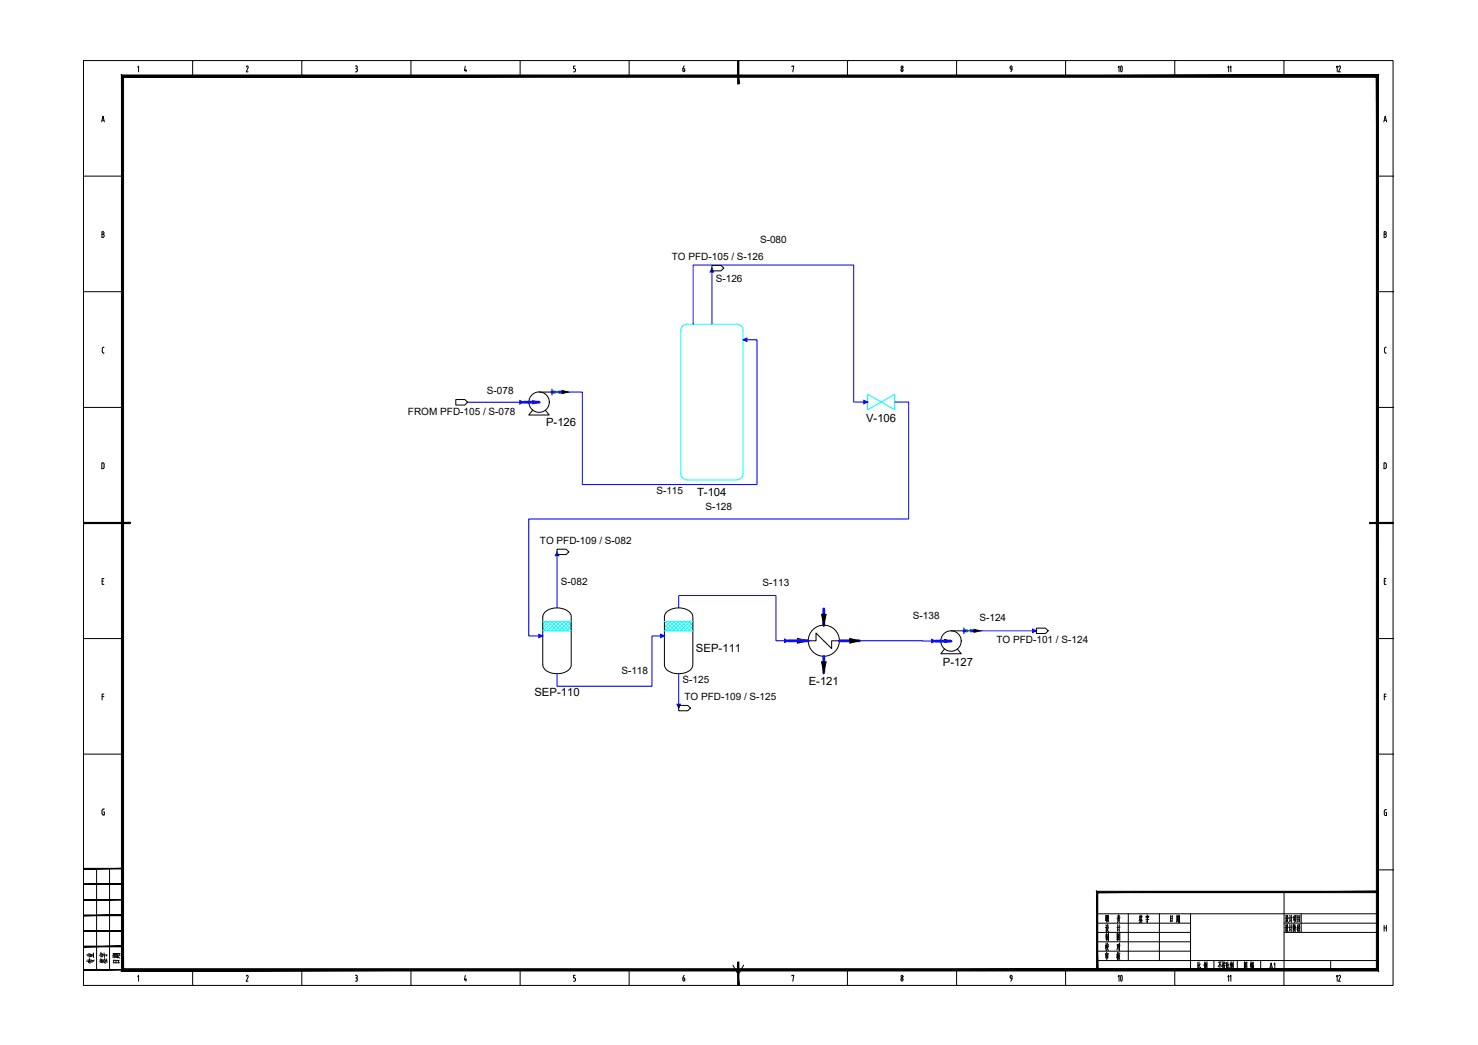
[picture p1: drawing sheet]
<svg xmlns="http://www.w3.org/2000/svg" width="420mm" height="297mm" viewBox="0 0 420 297" stroke-linecap="round" stroke-linejoin="round" font-family="sans-serif">
<g fill="none" stroke="#000" stroke-width=".28">
<path d="M23.7 17.2h372.3v262.9h-372.3zM39.1 19.1l.3-.3v1.6M54.8 17.2h.1M54.8 17.2v4.4M70 19l.4-.2 .1 .5M70.5 19.3l-.5 1.1h.5M85.8 17.2h.1M85.8 17.2v4.4M101 18.8h.3M101.2 19.5h.1M101.3 18.7l.2 .2v.4l-.2 .2 .3 .4M101.5 19.9l-.2 .5"/>
<path d="M116.8 17.2h.1M116.8 17.2v4.4M132.3 18.8l-.3 1.3h.7M132.4 19.7v.7M147.9 17.2h.1M147.9 17.2v4.4M163.5 18.8h-.4v.7l.4 .1 .1 .3M163.6 19.9v.2M178.8 17.2h.1M178.8 17.2v4.4M194.1 19.5l.2 .8h.2l.1-.4M194.1 19.5h.3"/>
<path d="M194.4 19.5l.3 .4M194.5 18.7l-.3 .8M209.9 17.2h.1M225.1 19v-.2h.6l-.3 1.6M240.9 17.2h.1M240.9 17.2v4.4M256.1 19.9l.3-.4 .3 .4M256.1 19.9l.3 .5 .3-.4M256.7 19.9v.2M271.9 17.2h.1M271.9 17.2v4.4M287.1 19.1v.2"/>
<path d="M287.2 19.1l.3-.4 .2 .4M287.2 19.3l.3 .4M287.4 19.7h.3M287.7 19.1l-.1 .8-.3 .5M302.9 17.2h.1M302.9 17.2v4.4M334 17.2h.1M334 17.2v4.4M365 17.2h.1M365 17.2v4.4M28.9 34.7l.4-1.7 .4 1.7M29 34.2h.6"/>
<path d="M101 20.4h.3M163.1 20.4h.2M163.6 20l-.3 .4M393.4 34.7l.4-1.7 .4 1.7M393.5 34.2h.6M23.7 50.1h11.1M391.6 50.1h4.4M396 50.1h.1M29 66.6h.3M29.3 66.6l.3 .4-.3 .5M29.3 66.6l.2-.2v-.4l-.5-.1v1.6h.3M393.5 66.6h.3"/>
<path d="M393.8 66.6l.3 .4-.3 .5M393.8 66.6l.2-.2v-.4l-.5-.1v1.6h.3M23.7 82.9h11.1M29.1 99.1v.9M29.1 100l.1 .3 .4 .1M29.6 98.7l-.4 .1-.1 .3M391.6 82.9h4.4M393.6 100l.1 .3 .4 .1M394.1 98.7l-.5 .2v1.1M396 82.9h.1M23.7 115.8h11.1M391.6 115.8h4.4"/>
<path d="M396 115.8h.1M29.2 131.6h-.3v1.6h.3M29.3 131.6l.3 .4M29.6 132.1v.6M29.6 132.7l-.3 .5M393.4 131.6l.7 .2v1.2l-.4 .2h-.3zM396 148.7h.1M29 165.2h.4M29.5 164.5h-.5v1.6h.5M393.5 165.2h.4M394 164.5h-.5v1.6h.5M23.7 181.5h11.1"/>
<path d="M29 198h.5M29.5 197.3h-.5v1.7M391.6 181.5h4.4M393.5 198h.5M394 197.3h-.5v1.7M396 181.5h.1M23.7 214.4h11.1M391.6 214.4h4.4M396 214.4h.1M29 230.4l.1 1 .2 .2M29.4 230.7h.3v1h-.4M29.7 230h-.5l-.2 .4"/>
<path d="M393.5 231.4l.3 .4M393.8 230.2h.4M393.8 230.2l-.2 .2-.1 1M393.9 230.9h.3v.9h-.4M27.5 246.9v28.8M31.1 246.9v28.8M311.9 259.7h79.7M320.7 259.7v13.3M329.6 259.7v13.3M338.4 259.7v16M365 253.6v26.5M369.9 259.7v5.3"/>
<path d="M391.6 247.3h4.4M396 247.3h.1M39.1 277.6l.3-.4v1.7M54.8 275.7v4.4M70 277.5l.3-.3 .2 .2-.5 1.5h.5M85.8 275.7v4.4M101 277.2h.3M101 278.9h.3M101.2 278h.1M101.3 277.2l.3 .4-.3 .3M101.3 278l.3 .3-.3 .6M116.8 275.7v4.4"/>
<path d="M132.3 277.2l-.3 1.3h.7M132.4 278.2v.7M147.9 275.7v4.4M163.1 278.9h.2M163.5 277.2h-.4v.8h.4l.1 .3M163.6 278.4v.1M163.6 278.5l-.3 .4M178.8 275.7v4.4M194.4 278h-.3l.2 .8a.43 .43 0 0 0 .4-.3 .43 .43 0 0 0-.3-.5M194.5 277.2l-.3 .8M208.4 274.3l1.5 2.7 1.5-2.7M225.1 277.4v-.2h.6l-.3 1.7"/>
<path d="M240.9 275.7v4.4M256.7 278.4v.1M256.7 278.3l-.1-.3a.36 .36 0 0 0-.5 .4 .36 .36 0 0 0 .6 .3v-.2M271.9 275.7v4.4M287.1 277.6v.2M287.2 277.6l.3-.4 .2 .4M287.2 277.8l.3 .3M287.4 278.2h.3M287.7 277.6l-.1 .8-.3 .5M302.9 275.7v4.4M311.9 273h79.7M311.9 262.4h26.5"/>
<path d="M311.9 265h26.5M311.9 267.7h26.5M311.9 270.4h26.5M324 261.6l.1 .4M324.1 260.1l-.2 .8M324.1 260.5l.1 .3M324.2 261.6l.1 .3M324.3 260.8l.5 .8M324.3 260.8l-.5 .9M324.3 260.5h-.3M324.4 261.3l-.4 .1M324.5 260.1l-.2 .7"/>
<path d="M324.5 261.6l-.1 .5M324.5 260.5l.1 .4M324.6 262.1l-.7 .1M324.7 260.5h-.3M325.8 260.4v.5M326.1 260l.1 .4M326.2 261.1v1.1l-.2-.3M326.3 260.8l-.4 .1M326.4 260.7l-.2 .4M326.5 260.5h-.7M326.6 260.4l-.1 .4M326.6 261.4l-.9 .1"/>
<path d="M332.8 260.3v1.7M333.1 261.1h-.3M333.2 261.7l-.4 .2M333.2 260.4l-.4 .1M333.3 260.3l-.1 1.7M334 275.7v4.4M334.6 260.1v1.4M334.6 261.6l-.2 .6M334.8 261.6v.4M334.8 260.8h-.2M334.8 261.1l-.2 .1M334.9 260.1l-.1 1.3"/>
<path d="M335 260.5l-.5 .1M335 261.4l-.6 .1M335.1 261.4l-.1 .8M335.1 260.3v1.1M335.3 260.8h-.2M335.3 261.3h-.2M335.3 260.3v1.9l-.1-.2M335.3 260.3l-.2 .1M340.5 273.5v1.7M340.8 274.3l-.3 .1M340.8 275l-.4 .4M340.9 273.5v1.7l.2 .2h.2v-.5"/>
<path d="M341.2 274l-.3 .6M342.5 273.8v1.7M342.5 273.4l-.2 1M342.6 274.4l.1 .3M342.6 274.2l.2-.1-.2 1.2M342.7 273.8l-.2 .9M342.9 273.7l-.3 .1M343 273.9v1M343.1 273.4v2.1l-.1-.3M345.1 273v2.7M346.8 273.9v1.5M346.9 273.5l-.6 1.3"/>
<path d="M346.9 274.1l.3 .6M347.2 273.4l-.9 .1M347.6 273.3v2.2l-.2-.3M347.7 274.3l-.3 .4M347.7 273.9l-.3 .1M347.8 273.7v.4M348 273.9l-.1 .9 .4 .6M348 273.3l.1 .4M348.1 274.5l-.4 1M348.3 273.8h-.5M348.3 273.7l-.1 .4M348.3 274.4l-.6 .1"/>
<path d="M348.7 273.5v1.7M348.9 275l-.3 .4M348.9 274.3l-.2 .1M349 273.4v1.8l.2 .2h.2v-.5M349.4 274l-.4 .6M349.9 273.8v1.7M350 273.4l-.3 1M350 274.4l.2 .3M350.2 273.8l-.2 .9M350.3 274.1l-.2 .1M350.3 274.1l-.3 1.2M350.3 273.7l-.3 .1"/>
<path d="M350.4 273.9v1M350.6 273.4v2.1l-.2-.3M351.7 273v2.7M353.8 275.3l.6 .1M353.8 273.4v2.1M354 274.1l.4 .5M354 274.9l.2 .3M354.1 274.6l.1 .2M354.1 273.8l-.2 .5M354.2 273.9l-.2 .1M354.3 273.8l-.5 1M354.4 273.5v1.9"/>
<path d="M354.4 273.5l-.6 .2M355.5 273.8v1M355.6 273.3v2.2M355.8 273.9l-.1 .7M355.8 274h-.3M355.9 274.5v1l.4-.1M356 273.9l.3-.1v.4l-.3 .1M356 273.8v.6M356.1 274.6v.8M356.3 274.9l-.4 .1M356.3 274.5l-.4 .1M356.3 274.4v1"/>
<path d="M356.3 273.5l-.4 .1M365 262.4h26.6M365 265h26.6M365.4 262.9l.2 .3M365.5 260.2l.1 .3M365.5 263.6h-.2M365.5 263.5v1M365.6 260.9l-.3 .1M365.6 260.8v1M365.7 264.2l-.3 .5M365.7 264l.4 .9h.2M365.7 261.6l-.2 .4"/>
<path d="M365.8 261.3l.5 .9M365.8 262.8l-.2 1M365.8 260.5l-.1 .6M365.8 260.3l.2-.1v.6l.3 .1M365.8 260.2v.4M366 262.8v.7l.2 .1M366 262.9l-.2 .1M366 263.8h-.3M366.1 263.7l-.5 1.2M366.1 261l-.5 1.2M366.1 261.1h-.3M366.6 262.8l.1 .4"/>
<path d="M366.6 260.2l.2 .3M366.6 263.5l-.2 .1M366.6 263.4v1.2M366.7 260.8l-.2 .1M366.7 260.8v1.1M366.8 264.2l-.2 .5M366.8 261.5l-.2 .5M367.1 262.8v2.1M367.1 260.1v2.1M367.3 263.5l-.5 .1M367.4 260.8l-.6 .1M367.6 262.8v2"/>
<path d="M367.8 260.5v1M367.8 262.9l-.2 .1M367.8 262.8l-.1 1.4v-.2M367.9 260.5l-.2 .1M368 261.3l-.4 .3M368 263.6l-.3 1.3M368 260.6v1M368.1 263l.4 .8M368.1 262.7l-.3 1M368.2 263.5v1.4M368.2 260.8l-.3 1.4M368.2 260.2v.5"/>
<path d="M368.2 261.7l.3 .4M368.5 260.6l-.5 .1M368.5 260.5l-.1 1.1M368.5 260.2l-.5 .1M368.8 263v1.7M368.9 260.2v1.9M369 263.6l-.2 .1M369 263.3l-.2 .1M369 264l-.3 .2M369 262.8l-.2 .3M369.2 264l.4 .7M369.3 262.8l-.2 1"/>
<path d="M369.4 262.8l.2 .8M369.4 261.3l-.5 .1M369.4 260.8l-.5 .1M369.4 262.9l-.1 .1M369.5 263.8l-.5 1.1M369.5 261.8l-.6 .1M369.5 263.8h-.3M369.5 260.3l-.6 .1M369.5 260.3v1.8M378.3 273v2.7M393.5 263v1.7M393.5 263.8h.6"/>
<path d="M394.1 263v1.7M54.8 280.1h.1M85.8 280.1h.1M116.8 280.1h.1M147.9 280.1h.1M178.8 280.1h.1M209.9 280.1h.1M240.9 280.1h.1M271.9 280.1h.1M302.9 280.1h.1M334 280.1h.1M365 280.1h.1"/>
<circle cx="256.4" cy="19.1" r=".32"/>
<circle cx="256.4" cy="277.6" r=".32"/>
</g>
<g fill="#000" stroke="#000" stroke-width=".28">
<path d="M209.7 17.2l.3 6.7v-6.7zM209.7 17.2l.3 6.7h-.3z"/>
<path d="M34.5 21.3l.6 254.1v-253.4zM34.5 21.3l.6 254.1-.6 .6zM35.1 275.4l-.6 .6 356.8-.6zM34.5 276l356.8-.6 .6 .6zM391.3 22v253.4l.6 .6zM391.9 21.3v254.7l-.6-254zM35.1 22h356.2l.6-.7zM34.5 21.3h357.4l-356.8 .7z"/>
<path d="M23.7 148.5v.3l13.3-.3zM23.7 148.8l13.3-.3v.3z"/>
<path d="M389.4 148.8h6.6v-.3zM389.4 148.5h6.6l-6.6 .3z"/>
<path d="M23.7 255.8h11.1v-.1zM23.7 255.7h11.1l-11.1 .1z"/>
<path d="M23.7 251.4h11.1v-.2zM23.7 251.2h11.1l-11.1 .2z"/>
<path d="M23.7 247h11.1v-.2zM23.7 246.8h11.1l-11.1 .2z"/>
<path d="M312.1 253.7h79.5v-.3zM311.7 253.4h79.9l-79.5 .3zM311.7 253.4l.4 22.3v-22zM311.7 253.4l.4 22.3h-.4z"/>
<path d="M23.7 275.7h11.1v-.1zM23.7 275.6h11.1l-11.1 .1z"/>
<path d="M23.7 269.1h11.1v-.2zM23.7 268.9h11.1l-11.1 .2z"/>
<path d="M23.7 264.7h11.1v-.2zM23.7 264.5h11.1l-11.1 .2z"/>
<path d="M23.7 260.3h11.1v-.2zM23.7 260.1h11.1l-11.1 .2z"/>
<path d="M209.7 273.5v6.6h.3zM209.7 273.5h.3v6.6z"/>
</g>
<g fill="none" stroke="#000" stroke-width=".28">
<path d="M151.4 116.6l-1.1 1.4h5.8l-1-1.4M153.2 111.4h3.7M156.9 110.6v1.7M155 173.9a5.1 5.1 0 0 1 7.3 .9l.1 14.2a3.5 3.5 0 0 1-4 2.5 3.5 3.5 0 0 1-4.1-2.5v-13.7l.1-.5zM189.6 173.9a5.4 5.4 0 0 1 7.1 .5l.3 .9v13.7a3.5 3.5 0 0 1-4.1 2.5 3.5 3.5 0 0 1-4-2.5v-13.7l.3-.9zM270.3 179.3h3.7M274 178.5v1.7M229.8 182.1h2.2v-2.2l4.4 4.4v-2.2h2.2M268.5 184.5l-1.1 1.3h5.8l-1.1-1.3"/>
<circle cx="153.3" cy="114.3" r="2.9"/>
<circle cx="234.2" cy="182.1" r="4.4"/>
<circle cx="270.3" cy="182.2" r="2.9"/>
</g>
<path d="M148.9 114.3h4.3M156.9 111.4h.9M158.8 111.4h1M234.2 173.1v4.6M274 179.3h.9M275.9 179.3h1M224.1 182.1h5.7M234.2 186.6v4.6M238.6 182.1h5.6M266 182.2h4.3" fill="none" stroke="#00f" stroke-width=".8"/>
<path d="M157.8 111.2v.5l1-.5v.5zM158.3 111.4h.1M274.9 179v.6l1-.6v.6zM275.4 179.3h.1" fill="none" stroke="#0f0" stroke-width=".28"/>
<path d="M151.5 113.9l1.7 .4-1.7 .5zM159.8 111l1.8 .4-1.8 .5zM233.5 174.6h1.4l-.7 3.1zM276.9 178.9l1.8 .4-1.8 .4zM226.7 181.5l3.1 .6-3.1 .7zM233.5 188.1h1.4l-.7 3.1zM241.6 181.5l2.6 .6-2.6 .7zM268.5 181.8l1.8 .4-1.8 .5z" fill="#000" stroke="#000" stroke-width=".28"/>
<!-- layer: EQUIPMENT -->
<path d="M193.5 93.9a1.76 1.76 0 0 1 1.8-1.8h14.2a1.76 1.76 0 0 1 1.7 1.8M193.5 93.9v40.7M211.2 93.9v40.7M246.7 112.1l7.6 4.4v-4.4l-7.6 4.4zM193.5 134.6a1.76 1.76 0 0 0 1.8 1.8M195.3 136.4h14.2M211.2 134.6a1.76 1.76 0 0 1-1.7 1.8" fill="none" stroke="#0ff" stroke-width=".28"/>
<g fill="none" stroke="#0ff" stroke-width=".28">
<path d="M154.3 178.5l.8 .8M154.3 177.4l1.9 1.9M154.3 176.7h8.1M154.3 179.3h8.1M154.7 176.7l2.6 2.6M154.9 176.7l-.6 .6M155.8 176.7l2.6 2.6M156 176.7l-1.7 1.7M156.9 176.7l2.6 2.6M157.1 176.7l-2.6 2.6M158 176.7l2.6 2.6M158.2 176.7l-2.6 2.6"/>
<path d="M159.1 176.7l2.6 2.6M159.3 176.7l-2.6 2.6M160.2 176.7l2.2 2.2M160.4 176.7l-2.6 2.6M161.3 176.7l1.1 1.1M161.5 176.7l-2.6 2.6M162.4 176.9l-2.4 2.4M162.4 178l-1.3 1.3M162.4 179.1l-.2 .2M188.9 176.7h8.1M188.9 179.3h8.1M188.9 178.5l.8 .8"/>
<path d="M188.9 177.4l1.9 1.9M189.3 176.7l2.6 2.6M189.5 176.7l-.6 .6M190.4 176.7l2.6 2.6M190.6 176.7l-1.7 1.7M191.5 176.7l2.6 2.6M191.7 176.7l-2.6 2.6M192.6 176.7l2.6 2.6M192.8 176.7l-2.7 2.6M193.7 176.7l2.6 2.6M193.9 176.7l-2.7 2.6M194.8 176.7l2.2 2.2"/>
<path d="M195 176.7l-2.7 2.6M195.9 176.7l1.1 1.1M196.1 176.7l-2.7 2.6M197 176.9l-2.5 2.4M197 178l-1.3 1.3M197 179.1l-.2 .2"/>
</g>
<!-- layer: STREAM -->
<path d="M202.4 76.2v15.9M197 92.1v-16.8h45.7v39h4M211.2 96.6h4v41.1h-49.6v-26.3h-4M132.9 114.3h16M254.3 114.3h4v33.2h-108v33.2h4M158.4 156.9v15.9M192.9 172.8v-3.5h27.7v12.8h3.5M278.7 179.3h15.9M188.9 180.7h-3.6v14.4h-26.9v-3.6M192.9 191.5v9.8M244.2 182.1l21.8 .1" fill="none" stroke="#00f" stroke-width=".28"/>
<!-- layer: STREAM_ARROW -->
<g fill="#00f" stroke="#00f" stroke-width=".28">
<path d="M147.8 113.9l1.1 .4-1.1 .5z"/>
<path d="M245.6 113.8l1.1 .5-1.1 .5z"/>
<path d="M158.4 156.9l.5 1.1h-1.1z"/>
<path d="M223 181.6l1.1 .5-1.1 .6z"/>
<path d="M211.2 96.6l1.1-.5v1z"/>
<path d="M187.8 180.3l1.1 .4-1.1 .6z"/>
<path d="M293.5 178.8l1.1 .5-1.1 .5z"/>
<path d="M192.4 200.2h1l-.5 1.1z"/>
<path d="M202.4 76.2l.4 1.1h-.9z"/>
<path d="M153.2 180.3l1.1 .4-1.1 .6z"/>
<path d="M264.9 181.7l1.1 .5-1.1 .5z"/>
</g>
<!-- layer: CONNECTOR -->
<path d="M202.4 75.4h2.6l.7 .8-.7 .8h-2.6zM129.6 113.6h2.6l.7 .7-.7 .8h-2.6zM158.4 156.1h2.5l.8 .8-.8 .7h-2.5zM294.6 178.5h2.6l.8 .8-.8 .8h-2.6zM192.9 200.5h2.6l.8 .8-.8 .7h-2.6z" fill="none" stroke="#000" stroke-width=".28"/>
<text font-size="6.6" x="315.7" y="280.8">10</text>
<text font-size="6.2" x="315.7" y="22.2">10</text>
<g font-size="5.3">
<text x="312.9" y="266">设 计</text>
<text x="27.5" y="275.2" transform="rotate(-90 27.5 275.2)">专业</text>
<text x="31.4" y="275.2" transform="rotate(-90 31.4 275.2)">签字</text>
<text x="34.9" y="274.8" transform="rotate(-90 34.9 274.8)">日期</text>
<text x="312.9" y="271.3">校 对</text>
</g>
<g font-size="4.4">
<text x="378.5" y="21.5">12</text>
<text x="363.4" y="276.6" transform="rotate(-90 363.4 276.6)">A1</text>
<text x="382.1" y="280.1" transform="rotate(-90 382.1 280.1)">12</text>
</g>
<g font-size="3.5">
<text x="350.7" y="21.5" transform="rotate(-90 350.7 21.5)">11</text>
<text x="350.7" y="280.1" transform="rotate(-90 350.7 280.1)">11</text>
</g>
<g font-size="3.2">
<text x="155.2" y="121.1">P-126</text>
<text x="246.2" y="120">V-106</text>
<text x="198.1" y="140.9">T-104</text>
<text x="197.9" y="185.3">SEP-111</text>
<text x="268" y="189.4">P-127</text>
<text x="151.9" y="197.8">SEP-110</text>
<text x="229.9" y="194.8">E-121</text>
</g>
<g font-size="2.8">
<text x="216.1" y="69.1">S-080</text>
<text x="191" y="74">TO PFD-105 / S-126</text>
<text x="203.5" y="80.2">S-126</text>
<text x="138.4" y="111.9">S-078</text>
<text x="116" y="117.9">FROM PFD-105 / S-078</text>
<text x="186.6" y="140.4">S-115</text>
<text x="200.5" y="144.9">S-128</text>
<text x="153.5" y="154.7">TO PFD-109 / S-082</text>
<text x="159.5" y="166.1">S-082</text>
<text x="216.8" y="166.6">S-113</text>
<text x="259.5" y="176">S-138</text>
<text x="278.5" y="176.6">S-124</text>
<text x="283.3" y="182.9">TO PFD-101 / S-124</text>
<text x="176.6" y="191.5">S-118</text>
<text x="194" y="194.2">S-125</text>
<text x="194.6" y="199.1">TO PFD-109 / S-125</text>
</g>
</svg>
